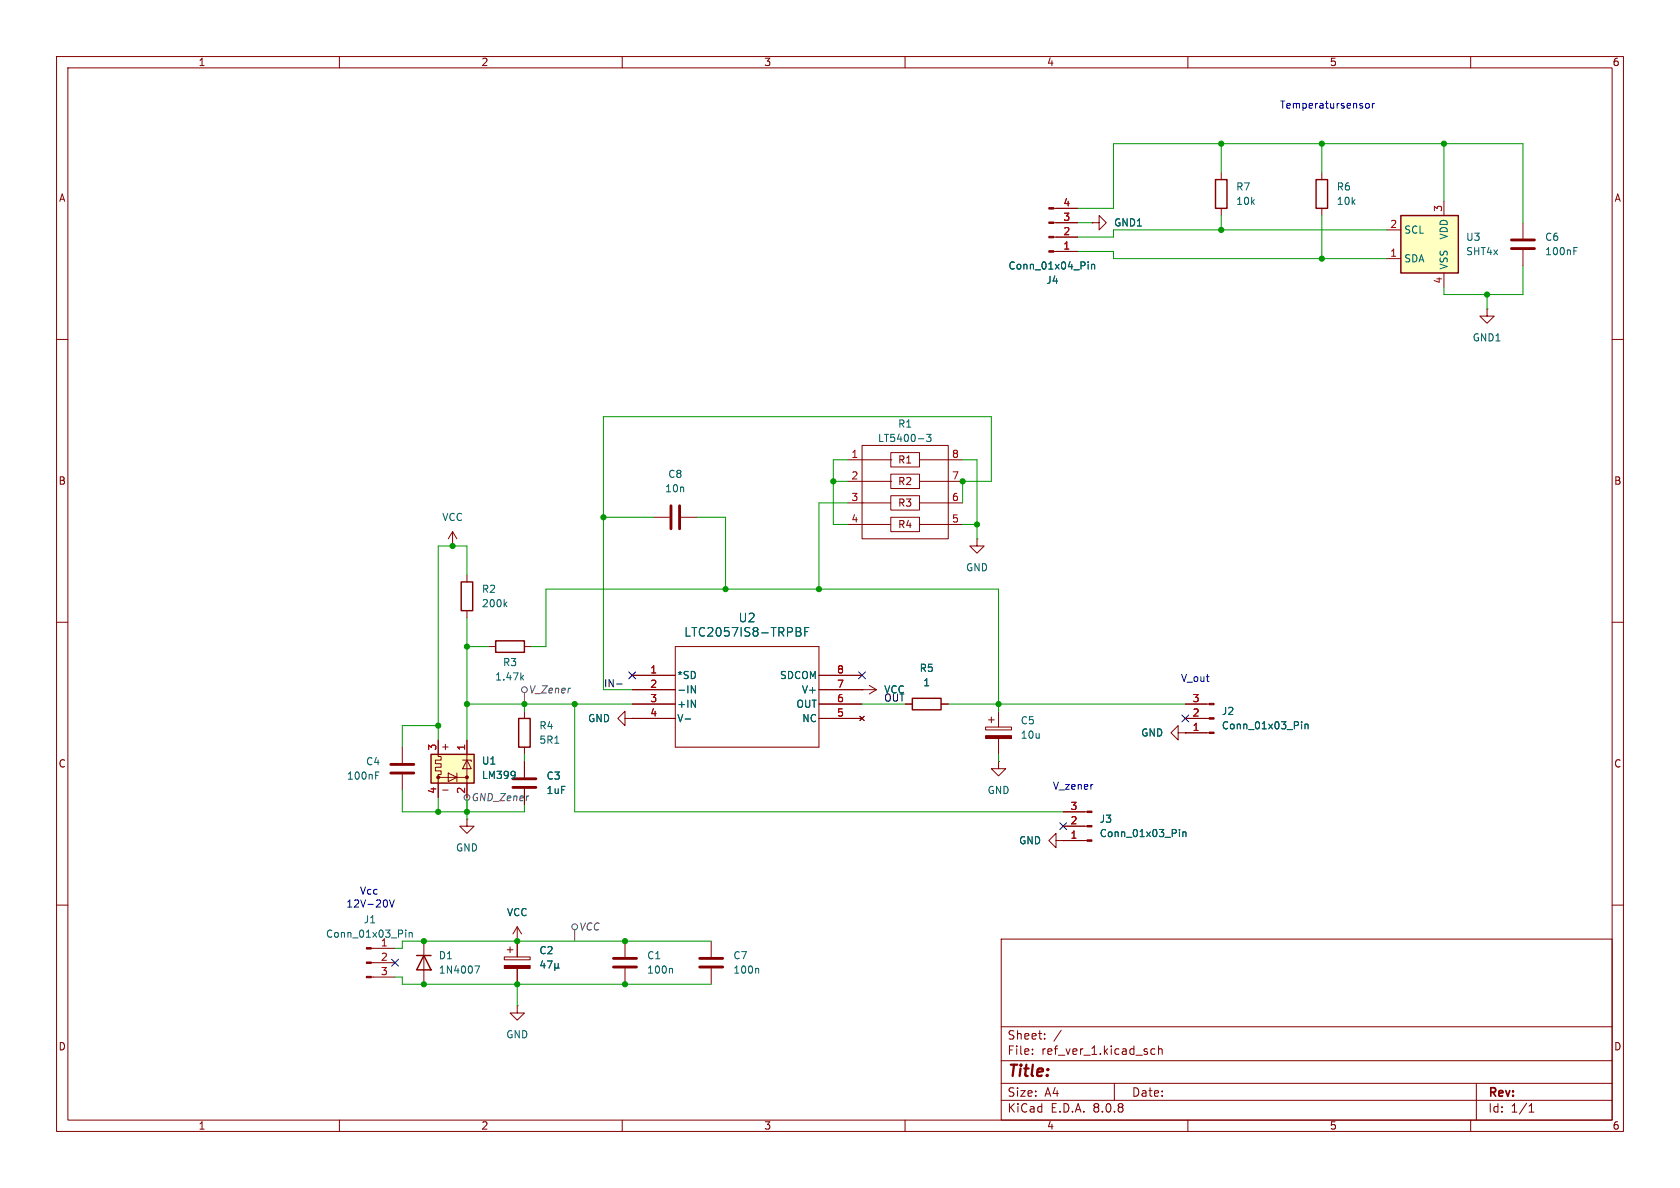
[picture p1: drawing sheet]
<svg xmlns="http://www.w3.org/2000/svg" width="297mm" height="210mm" viewBox="0 0 297 210" stroke-linecap="round" stroke-linejoin="round" font-family="sans-serif">
<g fill="none" stroke="#840000" stroke-width=".18">
<path d="M10 10h277v190h-277zM12 12h273v186h-273zM60 10v2M110 10v2M160 10v2M210 10v2M260 10v2M186.3 36.8h4.2M186.3 39.4h4.2M186.3 41.9h4.2M186.3 44.5h4.2M10 60h2"/>
<path d="M152.4 78.7h15.2v16.6h-15.2zM285 60h2M80 96.5h.1M80 94l-.8 1.3M80 94v2.5M80 94l.8 1.3M115.6 91.4h2.8M120.4 91.4h2.8M149.9 88.9h7.6M149.9 81.3h7.6M149.9 92.7h7.6M149.9 85.1h7.6"/>
<path d="M152.4 88.9h.1M157.5 91.4h5.1v2.6h-5.1zM157.5 87.6h5.1v2.6h-5.1zM157.5 83.8h5.1v2.6h-5.1zM157.5 80h5.1v2.6h-5.1zM157.5 85.1h.1M157.5 81.3h.1M162.6 92.7h.1M162.6 88.9h7.6M162.6 81.3h7.6M162.6 92.7h7.6M162.6 85.1h7.6"/>
<path d="M172.7 95.3v1.2h1.3l-1.3 1.3-1.3-1.3h1.3M172.7 95.3h.1M10 110h2M86.4 114.3h1.2M92.7 114.3h1.3M111.8 119.4h7.6M119.4 114.3h25.4v17.8h-25.4zM144.8 119.4h7.6M285 110h2M71.1 132.1v2.8M71.1 136.9v2.8M92.7 125.7v1.3"/>
<path d="M92.7 132.1v1.3M92.7 134.6v2.8M92.7 139.4v2.8M110.5 127v-1.3l-1.3 1.3 1.3 1.3v-1.3h1.3M111.8 127h.1M111.8 124.5h7.6M111.8 127h7.6M111.8 121.9h7.6M144.8 124.5h7.6M144.8 127h7.6M144.8 121.9h7.6M152 126.6l.8 .8"/>
<path d="M152.8 126.6l-.8 .8M160 124.5h1.3M166.4 124.5h1.2M208.3 129.5v-1.2l-1.3 1.2 1.3 1.3v-1.3h1.2M209.5 129.5h.1M209.5 124.5h4.3M209.5 127h4.3M209.5 129.5h4.3M82.5 144.8v1.3h1.3l-1.3 1.2-1.2-1.2h1.2M82.5 144.8h.1M186.7 148.6v-1.3l-1.3 1.3 1.3 1.3v-1.3h1.3M188 148.6h.1"/>
<path d="M188 143.5h4.2M188 146.1h4.2M188 148.6h4.2M10 160h2M74.9 166.4v7.6M91.4 166.4h.1M91.4 177.8v1.3h1.3l-1.3 1.2-1.2-1.2h1.2M91.4 177.8h.1M91.4 163.8l-.7 1.3M91.4 163.8v2.6M91.4 163.8l.8 1.3M177 166h108v32h-108z"/>
<path d="M285 160h2M60 198v2M110 198v2M160 198v2M177 194.5h108M177 191.5h108M177 187.5h108M177 181.5h108M182.5 186.3v.1M182.5 185.5v.1M184.7 183.6v.1M184.7 182.8v.1"/>
<path d="M187.6 182.1l-1.3 2M197 191.5v3M204.2 185.5l-.5-.1-.2 .3v.4l.1 .2h.6M204.8 185.5l.2-.1 .4 .1 .1 .9M204.8 184.9v1.5M210 198v2M260 198v2M261 191.5v6.5M270.3 196.6h.9M270.3 195.5l.4-.4v1.5"/>
</g>
<path d="M87.6 113.3h5.1v2h-5.1zM91.7 127h2v5.1h-2zM161.3 123.4h5.1v2.1h-5.1zM73.7 168.9h2.5M74.9 168.9l1.3 2.6h-2.5z" fill="none" stroke="#840000" stroke-width=".25"/>
<g fill="none" stroke="#006464" stroke-width=".18">
<path d="M192.4 46.3v.1M192.4 46.7v.9M193 46.7v.9M193 46.8l.2-.1 .3 .1v.8M162.3 77.6h1M163.8 76.8h.8l-.4 .5 .3 .1v.5l-.2 .1-.5-.1M92.2 119.7l.4 .5M92.6 119.4l-.5 .5M140.8 110.9h.5l.2 .2 .1 .3-.3 .3M140.8 111.7h.5M141.3 111.7a.41 .41 0 0 1 .3 .3 .41 .41 0 0 1-.3 .5h-.5M142.3 111.7h.5"/>
<path d="M143 110.9h-.7v1.6M66.4 137.1h.4M66.4 136.5h.6M98.1 131.4h.7M121.1 127.1h1M122.2 121.2l.7 1.3v-1.3M122.2 123.8l.7 1.2v-1.2M230.1 127.6v.1M230.1 128v.8M230.7 128v.8M230.7 128.1l.2-.1 .3 .1 .1 .7M208.5 146.6v.2"/>
<path d="M208.5 147.1v.8M209.1 147.1v.8M209.1 147.2l.2-.1h.3l.1 .8M83.9 170.8h.9l-.6 1.2"/>
</g>
<g fill="#840000" stroke="#840000" stroke-width=".18">
<path d="M185.4 36.7h.9v.3h-.9z"/>
<path d="M185.4 39.2h.9v.3h-.9z"/>
<path d="M185.4 41.8h.9v.2h-.9z"/>
<path d="M185.4 44.3h.9v.3h-.9z"/>
<path d="M213.8 124.3h.8v.3h-.8z"/>
<path d="M213.8 126.9h.8v.2h-.8z"/>
<path d="M213.8 129.4h.8v.3h-.8z"/>
<path d="M192.2 143.4h.8v.2h-.8z"/>
<path d="M192.2 145.9h.8v.3h-.8z"/>
<path d="M192.2 148.5h.8v.2h-.8z"/>
</g>
<path d="M118.6 89.4v4.1M120.1 89.4v4.1M69.1 135.1h4.1M69.1 136.7h4.1M90.7 139.2h4M90.7 137.7h4" fill="none" stroke="#840000" stroke-width=".51"/>
<path d="M76.2 133.4h7.6v5h-7.6z" fill="#ffffc2"/>
<path d="M76.2 133.4h7.6v5h-7.6z" fill="none" stroke="#840000" stroke-width=".25"/>
<g fill="#840000" stroke="#840000" stroke-width=".18">
<path d="M89.2 170.7h4.5v.5h-4.5z"/>
<circle cx="77.5" cy="137.4" r=".25"/>
<circle cx="82.5" cy="137.4" r=".25"/>
</g>
<g fill="none" stroke="#840000" stroke-width=".18">
<path d="M77.5 130.8v2.9h.5v.7h-1v.6h1v.6h-1v.7h1v.6h-.5v4.1M77.5 137.4h5M78.3 139.7h.9M79.2 136.7l1.6 .7-1.6 .8zM80.8 136.7v1.5M81.8 134.4h1.5v.2M82.5 134.4l.8 1.5h-1.5zM82.5 130.8v10.2M89.2 169.2h4.5v.5h-4.5zM89.7 167.9h1M90.2 167.4v1M91.4 166.4v2.8"/>
<path d="M91.4 171.2v2.8"/>
</g>
<path d="M91 136.5v.8M91.1 136.9l-.1 .1M95.9 169.8l-.3 .9h.8M96.2 170.3v.8M96.8 169.9h.8l-.5 1.2M98.1 170.3v1.3M98.1 171l.2 .1h.2l.2-.1M98.7 171l.2 .1M98.7 170.3v.7" fill="none" stroke="#006464" stroke-width=".18"/>
<path d="M247.6 38.1h10.2v10.2h-10.2z" fill="#ffffc2"/>
<path d="M214.9 31.8h2v5h-2zM232.7 31.8h2v5h-2zM247.6 38.1h10.2v10.2h-10.2zM81.5 102.9h2.1v5.1h-2.1z" fill="none" stroke="#840000" stroke-width=".25"/>
<g fill="none" stroke="#840000" stroke-width=".18">
<path d="M186.7 39.4h3.8M186.7 36.8h3.8M193 39.4h1.3v-1.3l1.3 1.3-1.3 1.2v-1.2M193 39.4h.1M215.9 30.5v1.3M215.9 36.8v1.3M233.7 30.5v1.3M233.7 36.8v1.3M255.3 35.6v2.5M269.2 39.4v2.8M186.7 44.5h3.8M186.7 41.9h3.8"/>
<path d="M245.1 45.7h2.5M245.1 40.6h2.5M255.3 48.3v2.5M262.9 54.6v1.3h1.3l-1.3 1.3-1.3-1.3h1.3M262.9 54.6h.1M269.2 44.2v2.8M82.5 101.6v1.3M82.5 108v1.2M111.8 119.4h7.6M144.8 119.4h7.6M77.5 130.8v2.6M77.5 138.4v2.6"/>
<path d="M82.5 130.8v2.6M82.5 138.4v2.6M92.7 134.6v2.8M92.7 139.4v2.8M111.8 127h.1M111.8 121.9h7.6M111.8 127h7.6M111.8 124.5h7.6M144.8 121.9h10.1M144.8 127h7.6M144.8 124.5h7.6M152 126.6l.8 .8"/>
<path d="M152.4 121.9h.1M152.8 126.6l-.8 .8M153.7 121.2l1.2 .7M154.9 121.9l-1.2 .8M160 124.5h1.3M166.4 124.5h1.2M174.2 128.5h4.6v.5h-4.6zM174.8 127.3h1M175.3 126.7v1.1M176.5 134.6v1.3h1.3l-1.3 1.3-1.2-1.3h1.2M176.5 134.6h.1M176.5 125.7v2.8"/>
<path d="M176.5 130.6v2.8M209.5 129.5h.1M209.5 129.5h3.9M209.5 127h3.9M209.5 124.5h3.9M188 148.6h.1M188 148.6h3.8M188 146.1h3.8M188 143.5h3.8M65.6 172.7h4.2M65.6 170.2h4.2M65.6 167.6h4.2"/>
<path d="M91.4 166.4h.1M91.4 166.4v2.8M91.4 171.2v2.8M110.5 166.4v2.8M110.5 171.2v2.8M125.7 166.4v2.8M125.7 171.2v2.8"/>
</g>
<g fill="#840000" stroke="#840000" stroke-width=".18">
<path d="M64.8 172.6h.8v.2h-.8z"/>
<path d="M64.8 170.1h.8v.2h-.8z"/>
<path d="M64.8 167.5h.8v.3h-.8z"/>
<path d="M174.2 130h4.6v.6h-4.6z"/>
</g>
<g fill="none" stroke="#006464" stroke-width=".18">
<path d="M192.4 46.3v.1M192.4 46.7v.9M193 46.7v.9M193 46.8l.2-.1 .3 .1v.8M278.2 44.4h.5M278.2 43.8h.6M89.3 106.8l.3 .5M89.6 106.4l-.5 .5M140.8 110.9h.5l.2 .2 .1 .3-.3 .3M140.8 111.7h.5M141.3 111.7a.41 .41 0 0 1 .3 .3 .41 .41 0 0 1-.3 .5h-.5M142.3 111.7h.5"/>
<path d="M143 110.9h-.7v1.6M91 136.5v.8M91.1 136.9l-.1 .1M121.1 127.1h1M122.2 121.2l.7 1.3v-1.3M122.2 123.8l.7 1.2v-1.2M230.1 127.6v.1M230.1 128v.8M230.7 128v.8M230.7 128.1l.2-.1 .3 .1 .1 .7M208.5 146.6v.2M208.5 147.1v.8"/>
<path d="M209.1 147.1v.8M209.1 147.2l.2-.1h.3l.1 .8M71.7 164.4v.1M71.7 164.8v.9M72.3 164.8v.9M72.3 165l.2-.2 .3 .1 .1 .8M95.9 169.8l-.3 .9h.8M96.2 170.3v.8M96.8 169.9h.8l-.5 1.2M98.1 170.3v1.3M98.1 171l.2 .1h.2l.2-.1M98.7 171l.2 .1"/>
<path d="M98.7 170.3v.7M118.7 171.2l.2 .2v.6M133.9 171.2l.2 .2v.6"/>
</g>
<path d="M267.2 42.4h4.1M267.2 43.9h4.1M108.5 170.9h4M108.5 169.4h4M123.7 170.9h4.1M123.7 169.4h4.1" fill="none" stroke="#840000" stroke-width=".51"/>
<g fill="none" stroke="#484848" stroke-width=".18">
<path d="M92.7 122.4v2.1M82.5 141.5v2M101.6 164.3v2.1"/>
<circle cx="92.7" cy="121.9" r=".51"/>
<circle cx="82.6" cy="141" r=".51"/>
<circle cx="101.6" cy="163.8" r=".51"/>
</g>
<path d="M109 120.9h1" fill="none" stroke="#0f0f0f" stroke-width=".18"/>
<path d="M241.5 18.3h.3l.3 .2v.4l-.3 .2h-.3l-.1-.2zM242.6 18.3v.8M243 18.3l-.4 .2M68.9 159.1l.4 1.2 .4-1.2" fill="none" stroke="#0000c2" stroke-width=".18"/>
<g fill="none" stroke="#009600" stroke-width=".18">
<path d="M190.5 36.8h6.3v-11.4h72.4v14M190.5 39.4h2.5M215.9 25.4v5.1M215.9 38.1v2.5M233.7 25.4v5.1M233.7 38.1v7.6M255.3 25.4v10.2M190.5 44.5h6.3v1.2h48.3M245.1 40.6h-48.3v1.3h-6.3M262.9 52.1v2.5M269.2 47v5.1h-13.9v-1.3M106.7 91.4h8.9"/>
<path d="M123.2 91.4h5.1v12.7M147.3 85.1h2.6M149.9 81.3h-2.6v11.4h2.6M149.9 88.9h-5.1v15.2M170.2 81.3h2.5v14M170.2 88.9v-3.8h5.1v-11.4h-68.6v48.2h5.1M170.2 92.7h2.5M82.5 101.6v-5.1h-5v34.3M82.5 109.2v21.6M82.5 114.3h3.9M94 114.3h2.5v-10.2h80v21.6M71.1 139.7v3.8h21.6v-1.3"/>
<path d="M77.5 128.3h-6.4v3.8M82.5 124.5h29.3M92.7 124.5v1.2M92.7 133.4v1.2M101.6 124.5v19h86.4M152.4 124.5h7.6M167.6 124.5h41.9M176.5 133.4v1.2M77.5 141v2.5M82.5 141v3.8M69.8 172.7h1.3v1.3h54.6M91.4 174v3.8"/>
<path d="M125.7 166.4h-54.6v1.2h-1.3"/>
</g>
<path d="M111.2 118.8l1.2 1.2M112.4 118.8l-1.2 1.2M151.8 118.8l1.2 1.2M153 118.8l-1.2 1.2M208.9 126.4l1.3 1.2M210.2 126.4l-1.3 1.2M187.4 145.4l1.2 1.3M188.6 145.4l-1.2 1.3M69.2 169.6l1.3 1.2M70.5 169.6l-1.3 1.2" fill="none" stroke="#000084" stroke-width=".18"/>
<g fill="#009600" stroke="#009600" stroke-width=".18">
<circle cx="128.3" cy="104.1" r=".46"/>
<circle cx="144.8" cy="104.1" r=".46"/>
<circle cx="172.7" cy="92.7" r=".46"/>
<circle cx="170.2" cy="85.1" r=".46"/>
<circle cx="176.5" cy="124.5" r=".46"/>
<circle cx="147.3" cy="85.1" r=".46"/>
<circle cx="82.5" cy="143.5" r=".46"/>
<circle cx="91.4" cy="174" r=".46"/>
<circle cx="110.5" cy="174" r=".46"/>
<circle cx="74.9" cy="166.4" r=".46"/>
<circle cx="74.9" cy="174" r=".46"/>
<circle cx="91.4" cy="166.4" r=".46"/>
<circle cx="77.5" cy="143.5" r=".46"/>
<circle cx="101.6" cy="124.5" r=".46"/>
<circle cx="106.7" cy="91.4" r=".46"/>
<circle cx="110.5" cy="166.4" r=".46"/>
<circle cx="233.7" cy="45.7" r=".46"/>
<circle cx="215.9" cy="25.4" r=".46"/>
<circle cx="255.3" cy="25.4" r=".46"/>
<circle cx="215.9" cy="40.6" r=".46"/>
<circle cx="262.9" cy="52.1" r=".46"/>
<circle cx="233.7" cy="25.4" r=".46"/>
<circle cx="77.5" cy="128.3" r=".46"/>
<circle cx="82.5" cy="124.5" r=".46"/>
<circle cx="80" cy="96.5" r=".46"/>
<circle cx="92.7" cy="124.5" r=".46"/>
<circle cx="82.5" cy="114.3" r=".46"/>
</g>
<text font-size="2.8" fill="#840000" x="178" y="190.9">Title:</text>
<g font-size="2.1" fill="#006464">
<text x="120.9" y="112.8">LTC2057IS8-TRPBF</text>
<text x="130.5" y="110.2">U2</text>
</g>
<g font-size="2.1" fill="#840000">
<text x="178" y="184">Sheet:</text>
<text x="178" y="186.7">File:</text>
<text x="184.1" y="186.7">ref_ver_1.kicad_sch</text>
<text x="178" y="196.9">KiCad</text>
<text x="178" y="194.1">Size:</text>
<text x="184.7" y="194.1">A4</text>
<text x="185.7" y="196.9">E.D.A.</text>
<text x="193.3" y="196.9">8.0.8</text>
<text x="200" y="194.1">Date:</text>
<text x="263" y="194.3">Rev:</text>
<text x="263" y="196.9">Id:</text>
<text x="267.1" y="196.9">1/1</text>
</g>
<g font-size="1.8" fill="#840000">
<text x="35" y="11.9">1</text>
<text x="85" y="11.9">2</text>
<text x="135" y="11.9">3</text>
<text x="185" y="11.9">4</text>
<text x="235" y="11.9">5</text>
<text x="285" y="11.9">6</text>
<text x="10.3" y="35.9">A</text>
<text x="285.3" y="35.9">A</text>
<text x="158.7" y="82.2">R1</text>
<text x="10.3" y="85.9">B</text>
<text x="158.7" y="86">R2</text>
<text x="158.7" y="89.8">R3</text>
<text x="285.3" y="85.9">B</text>
<text x="158.7" y="93.6">R4</text>
<text x="10.3" y="135.9">C</text>
<text x="77.8" y="132.8">+</text>
<text x="285.3" y="135.9">C</text>
<text x="10.3" y="185.9">D</text>
<text x="285.3" y="185.9">D</text>
<text x="35" y="199.9">1</text>
<text x="85" y="199.9">2</text>
<text x="135" y="199.9">3</text>
<text x="185" y="199.9">4</text>
<text x="235" y="199.9">5</text>
<text x="285" y="199.9">6</text>
</g>
<g font-size="1.8" fill="#0000c2">
<text x="226.2" y="19.4">Temperatursensor</text>
<text x="208.7" y="120.8">V_out</text>
<text x="186" y="139.8">V_zener</text>
<text x="61.1" y="160.6">12V-20V</text>
<text x="63.5" y="158.3">Vcc</text>
</g>
<g font-size="1.8" fill="#006464">
<text x="218.4" y="33.9">R7</text>
<text x="236.2" y="33.9">R6</text>
<text x="196.9" y="40.2">GND1</text>
<text x="218.4" y="36.4">10k</text>
<text x="236.2" y="36.4">10k</text>
<text x="248.2" y="41.5">SCL</text>
<text x="178.2" y="47.9">Conn_01x04_Pin</text>
<text x="248.2" y="46.6">SDA</text>
<text x="256.1" y="47.8" transform="rotate(-90 256.1 47.8)">VSS</text>
<text x="256.1" y="42.4" transform="rotate(-90 256.1 42.4)">VDD</text>
<text x="259.1" y="42.8">U3</text>
<text x="259.1" y="45.3">SHT4x</text>
<text x="273.1" y="42.8">C6</text>
<text x="273.1" y="45.3">100nF</text>
<text x="184.9" y="50.4">J4</text>
<text x="260.2" y="60.6">GND1</text>
<text x="158.7" y="75.8">R1</text>
<text x="155.1" y="78.3">LT5400-3</text>
<text x="117.5" y="87.2">10n</text>
<text x="118" y="84.7">C8</text>
<text x="78.1" y="92.3">VCC</text>
<text x="170.7" y="101.2">GND</text>
<text x="85.1" y="105">R2</text>
<text x="85.1" y="107.5">200k</text>
<text x="88.8" y="118">R3</text>
<text x="162.5" y="119">R5</text>
<text x="87.4" y="120.5">1.47k</text>
<text x="119.6" y="120.2">*SD</text>
<text x="119.6" y="122.8">-IN</text>
<text x="119.6" y="125.3">+IN</text>
<text x="137.8" y="120.2">SDCOM</text>
<text x="140.7" y="125.3">OUT</text>
<text x="141.7" y="122.8">V+</text>
<text x="156.2" y="122.8">VCC</text>
<text x="163.1" y="121.5">1</text>
<text x="95.3" y="129.1">R4</text>
<text x="95.3" y="131.7">5R1</text>
<text x="103.9" y="127.9">GND</text>
<text x="119.6" y="127.9">V-</text>
<text x="141.7" y="127.9">NC</text>
<text x="180.3" y="128.2">C5</text>
<text x="180.3" y="130.8">10u</text>
<text x="201.7" y="130.4">GND</text>
<text x="215.9" y="126.6">J2</text>
<text x="215.9" y="129.1">Conn_01x03_Pin</text>
<text x="64.6" y="135.5">C4</text>
<text x="85.1" y="135.4">U1</text>
<text x="85.1" y="137.9">LM399</text>
<text x="61.2" y="138">100nF</text>
<text x="96.5" y="138">C3</text>
<text x="96.5" y="140.6">1uF</text>
<text x="174.5" y="140.6">GND</text>
<text x="180.1" y="149.5">GND</text>
<text x="194.3" y="145.6">J3</text>
<text x="194.3" y="148.2">Conn_01x03_Pin</text>
<text x="80.5" y="150.7">GND</text>
<text x="57.5" y="166">Conn_01x03_Pin</text>
<text x="64.2" y="163.4">J1</text>
<text x="67.2" y="167.4">1</text>
<text x="89.5" y="162.2">VCC</text>
<text x="77.5" y="169.8">D1</text>
<text x="77.5" y="172.3">1N4007</text>
<text x="95.3" y="168.9">C2</text>
<text x="114.3" y="169.8">C1</text>
<text x="114.3" y="172.3">100n</text>
<text x="129.5" y="169.8">C7</text>
<text x="129.5" y="172.3">100n</text>
<text x="89.4" y="183.7">GND</text>
</g>
<g font-size="1.8" fill="#a90000">
<text x="187.9" y="41.7">2</text>
<text x="187.9" y="39.1">3</text>
<text x="187.9" y="36.6">4</text>
<text x="245.7" y="40.4">2</text>
<text x="255" y="37.5" transform="rotate(-90 255 37.5)">3</text>
<text x="187.9" y="44.2">1</text>
<text x="245.7" y="45.5">1</text>
<text x="255" y="50.2" transform="rotate(-90 255 50.2)">4</text>
<text x="150.4" y="81">1</text>
<text x="168.2" y="81">8</text>
<text x="150.4" y="84.8">2</text>
<text x="150.4" y="88.6">3</text>
<text x="168.2" y="88.6">6</text>
<text x="168.2" y="84.8">7</text>
<text x="150.4" y="92.5">4</text>
<text x="168.2" y="92.5">5</text>
<text x="114.9" y="119.1">1</text>
<text x="147.9" y="119.1">8</text>
<text x="114.9" y="121.7">2</text>
<text x="114.9" y="124.2">3</text>
<text x="147.9" y="124.2">6</text>
<text x="147.9" y="121.7">7</text>
<text x="210.7" y="124.2">3</text>
<text x="114.9" y="126.7">4</text>
<text x="147.9" y="126.7">5</text>
<text x="210.7" y="129.3">1</text>
<text x="210.7" y="126.7">2</text>
<text x="77.2" y="132.8" transform="rotate(-90 77.2 132.8)">3</text>
<text x="82.3" y="132.8" transform="rotate(-90 82.3 132.8)">1</text>
<text x="77.2" y="140.4" transform="rotate(-90 77.2 140.4)">4</text>
<text x="82.3" y="140.4" transform="rotate(-90 82.3 140.4)">2</text>
<text x="189.2" y="143.3">3</text>
<text x="189.2" y="148.3">1</text>
<text x="189.2" y="145.8">2</text>
<text x="67.2" y="169.9">2</text>
<text x="67.2" y="172.5">3</text>
</g>
<g font-size="1.8" fill="#484848">
<text x="93.4" y="122.8">V_Zener</text>
<text x="83.2" y="141.8">GND_Zener</text>
<text x="102.3" y="164.7">VCC</text>
</g>
<g font-size="1.8" fill="#0f0f0f">
<text x="106.7" y="121.6">IN-</text>
<text x="156.2" y="124.1">OUT</text>
</g>
</svg>
